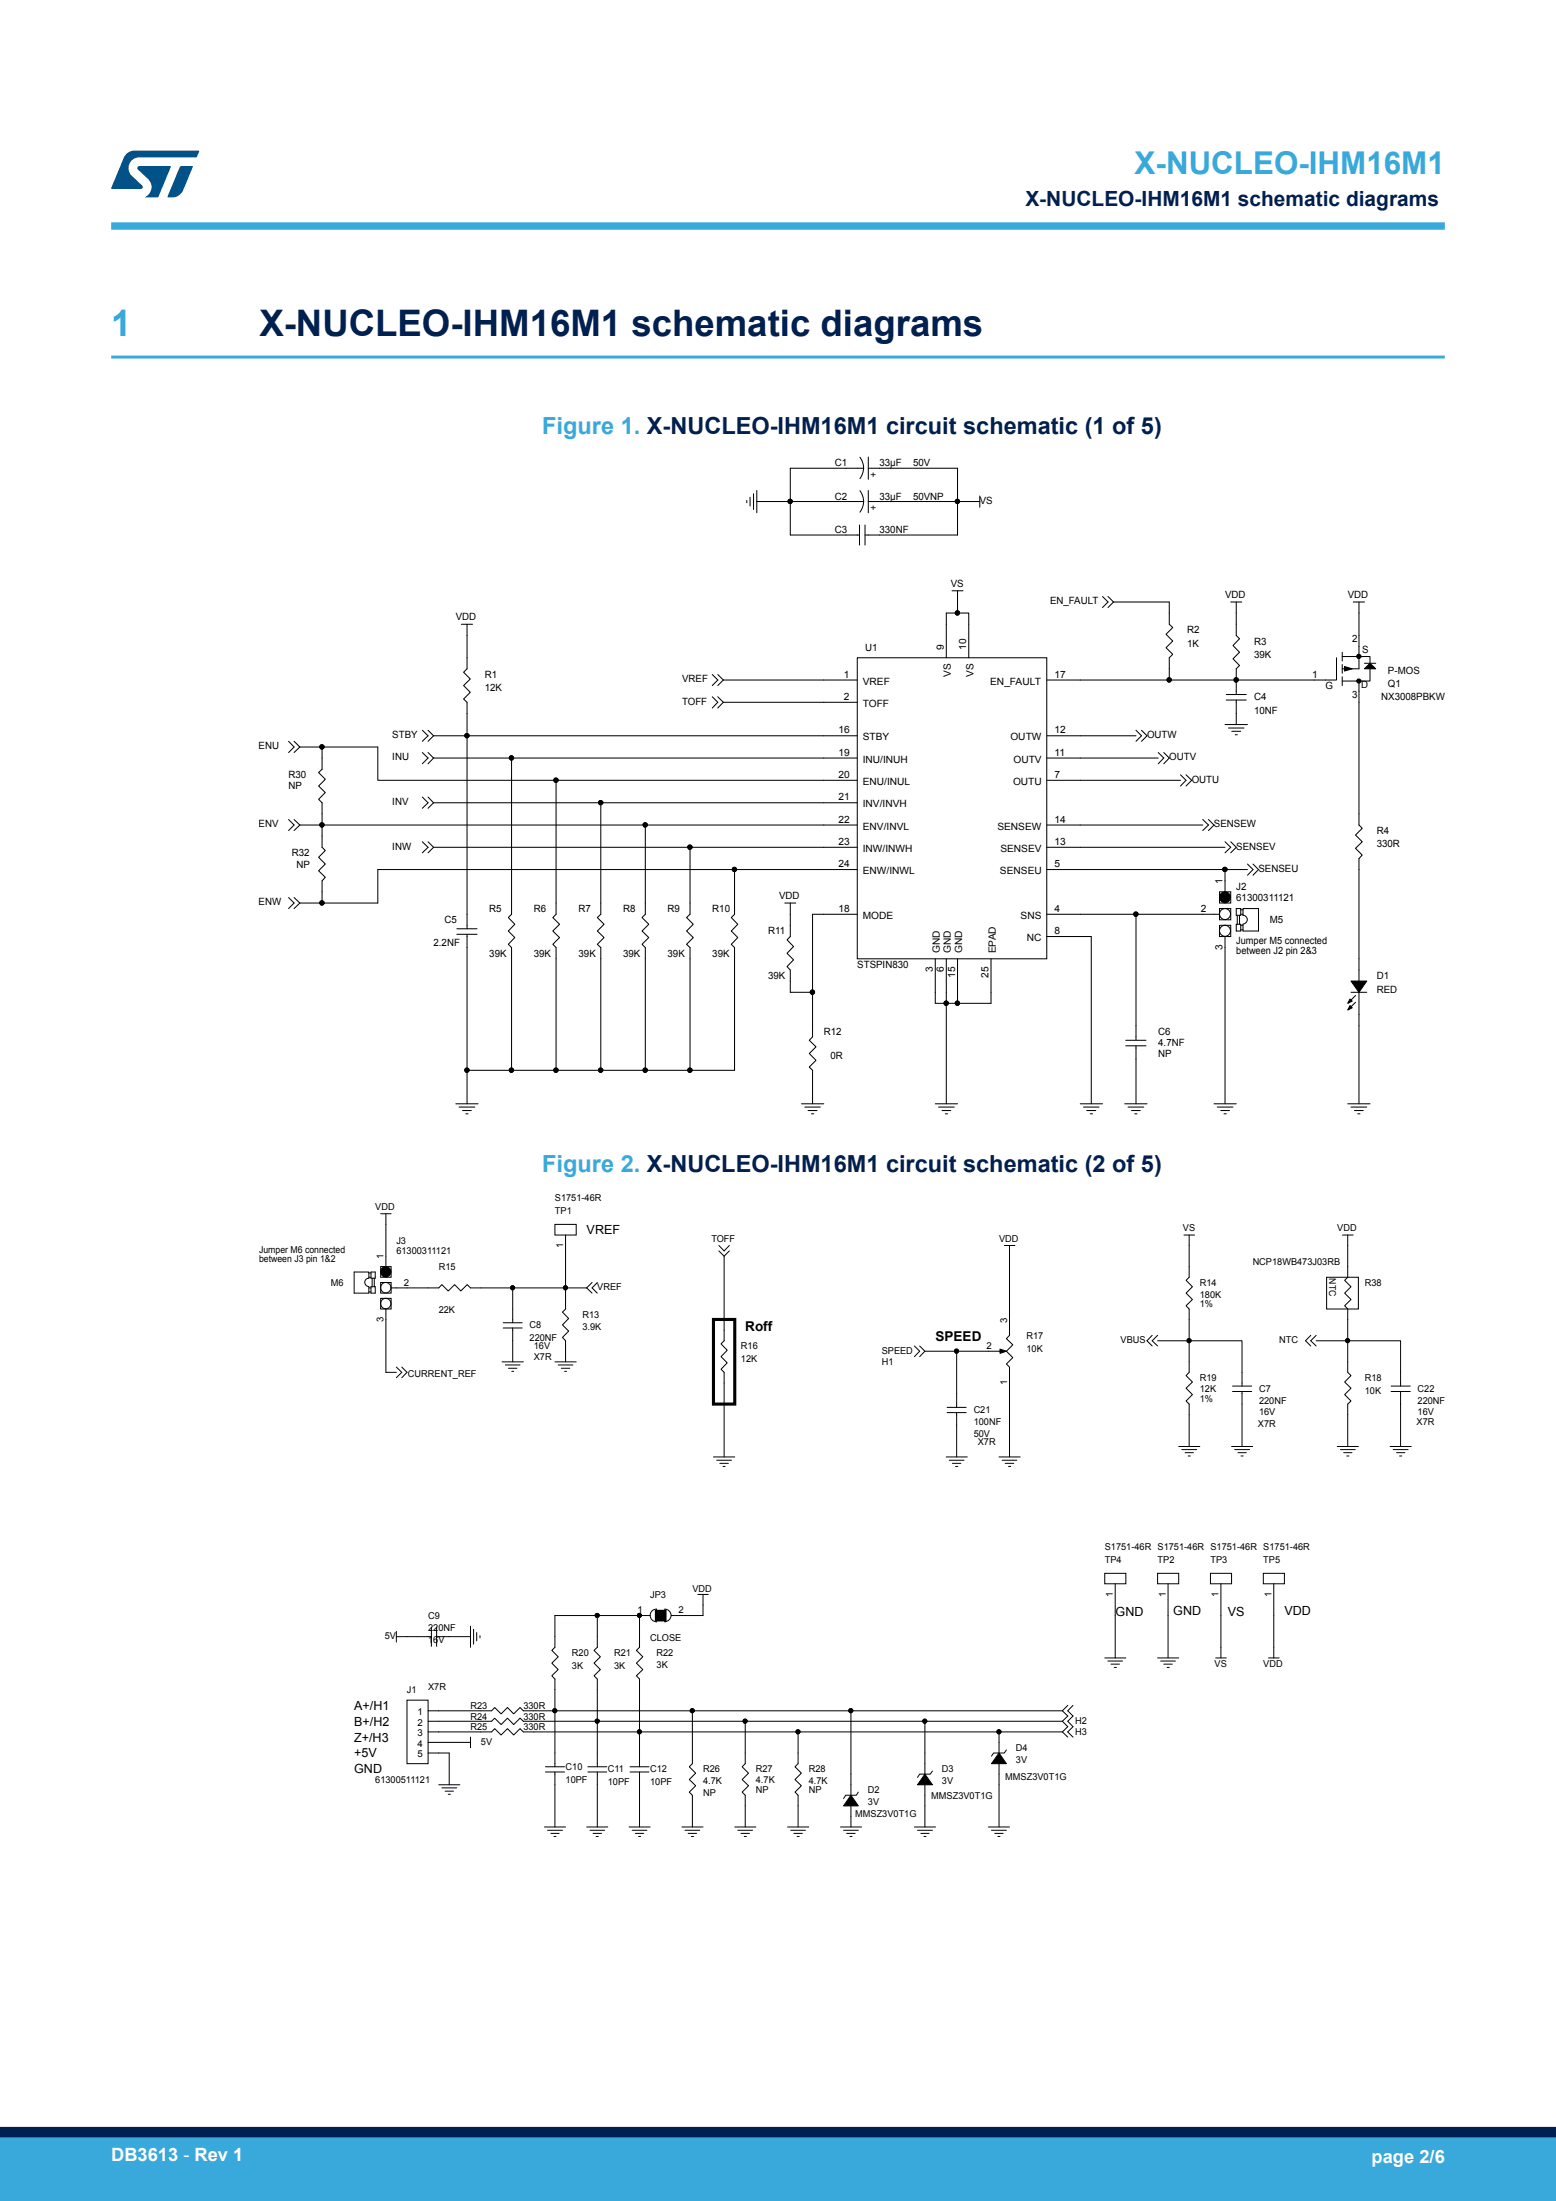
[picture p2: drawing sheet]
<svg xmlns="http://www.w3.org/2000/svg" width="210mm" height="297mm" viewBox="0 0 210 297" stroke-linecap="round" stroke-linejoin="round" font-family="sans-serif">
<path d="M15 48.2h180" fill="none" stroke="#39a9dc" stroke-width=".4"/>
<g fill="none" stroke="#000" stroke-width=".14">
<path d="M100.8 67.5v.3M101.2 67.1v1.2M101.7 66.6v2.2M102.1 67.7h14.5M102.1 66.2v3M116 70.8v2.7M116.1 61.7a2.36 2.36 0 0 1 0 2.9M116.1 66.2a2.36 2.36 0 0 1 0 2.9M116.6 63.2h-9.9v9h9.3M116.7 70.8v2.7M117.2 61.7v3M117.2 66.2v3"/>
<path d="M117.2 63.2h12v9h-12.5M117.2 67.7h15M128.5 79.7h1.5M129.2 79.7v3M132.2 66.9v1.5M57 98.5l.8 .8-.8 .7M57.8 98.5l.7 .8M58.5 99.3h4.5v26M58.5 99.3l-.7 .7M62.3 84.2h1.5M63 84.2v6l-.4 .5 .9 .9-.9 .9 .9 .9-.9 .9 .4 .5v4.5h52.7M96.1 91l.8 .8-.8 .7"/>
<path d="M96.1 94l.8 .8-.8 .7M96.9 91l.7 .8M96.9 94l.7 .8M97.6 91.8l-.7 .7M97.6 94.8l-.7 .7M97.6 91.8h18.1M97.6 94.8h18.1M115.7 88.8h25.6v40.6h-25.6zM129.2 82.7h-1.5v6.1M129.2 82.7h1.5v6.1M141.3 99.3h12M148.8 80.5l.7 .7-.7 .8"/>
<path d="M149.5 80.5l.8 .7M150.3 81.2h7.5v3l.5 .5-.9 .9 .9 .9-.9 .9 .9 .9-.5 .5v3M150.3 81.2l-.8 .8M153.3 98.5l.8 .8-.8 .7M154.1 98.5l.7 .8-.7 .7M165.3 97.8h3.1M165.5 93.7h2.7M165.5 94.5h2.7M165.8 98.2h2.1M166.1 81.2h1.5M166.2 98.7h1.3M166.7 99.1h.3"/>
<path d="M166.8 81.2v4.6l.5 .4-.9 .9 .9 .9-.9 .9 .9 .9-.5 .4v3.5M166.8 94.5v3.3M180.4 88.8v3h-39.1M181.1 88.6h3.8v.9M181.1 88v1.2M181.1 89.7v1.2M181.1 91.3v1.2M181.5 89.9l1 .3-1 .3zM182.6 81.2h1.6M183.4 91.9v19.4l.4 .5-.9 .9 .9 .9-.9 .9 .9 .9-.4 .4v16.6M183.4 81.2v9h-2.3M184.2 89.5h1.5"/>
<path d="M184.9 89.5l.8 .7h-1.5zM184.9 90.2v1.7h-3.8M38.9 100l.8 .8-.8 .7M38.9 110.6l.8 .7-.8 .8M39.7 100l.8 .8M39.7 110.6l.8 .7M40.5 100.8l-.8 .7M40.5 111.3l-.8 .8M40.5 100.8h10.5v4.5h24M40.5 111.3h75.2M43.5 100.8v3l-.5 .4 .9 1-.9 .9 .9 .8-.9 1 .5 .4v6l.4 .5-.9 .9 .9 .9-.9 .9 .9 .9-.4 .5v3M57 101.5l.8 .8-.8 .8"/>
<path d="M57 107.6l.8 .7-.8 .8M57 113.6l.8 .7-.8 .8M57.8 101.5l.7 .8M57.8 107.6l.7 .7M57.8 113.6l.7 .7M58.5 108.3h57.2M58.5 102.3h57.2M58.5 114.3h57.2M58.5 102.3l-.7 .8M58.5 108.3l-.7 .8M58.5 114.3l-.7 .8M69 102.3v21.1l-.4 .4 .9 .9-.9 .9 .9 .9-.9 .9 .4 .5v16.5"/>
<path d="M75 105.3h40.7M75 105.3v18.1l-.4 .4 .9 .9-.9 .9 .9 .9-.9 .9 .4 .5v16.5M81.1 108.3v15.1l-.5 .4 .9 .9-.9 .9 .9 .9-.9 .9 .5 .5v16.5M87.1 111.3v12.1l-.4 .4 .9 .9-.9 .9 .9 .9-.9 .9 .4 .5v16.5M93.1 114.3v9.1l-.4 .4 .9 .9-.9 .9 .9 .9-.9 .9 .4 .5v16.5M99.1 117.3v6.1l-.4 .4 .9 .9-.9 .9 .9 .9-.9 .9 .4 .5v16.5h-36.1M115.7 117.3h-64.7v4.6h-10.5M141.3 117.3h24M141.3 105.3h18M141.3 102.3h15M141.3 114.3h24M141.3 111.3h21"/>
<path d="M156.3 101.5l.8 .8-.8 .8M157.1 101.5l.7 .8-.7 .8M159.3 104.5l.8 .8-.8 .8M160.1 104.5l.7 .8-.7 .8M162.3 110.6l.8 .7-.8 .8M163.1 110.6l.7 .7-.7 .8M165.3 113.6l.8 .7-.8 .8M166.1 113.6l.7 .7-.7 .8M168.4 117.3h-3.1v3M168.4 116.6l.7 .7-.7 .8M169.1 116.6l.8 .7-.8 .8M38.9 121.1l.8 .8-.8 .7"/>
<path d="M39.7 121.1l.8 .8M40.5 121.9l-.8 .7M61.7 125.3h2.7M61.7 126.1h2.7M63 126.1v22.8M105.9 121.9h1.5M106.7 121.9v4.5l-.5 .4 .9 .9-.9 .9 .9 .9-.9 .9 .5 .5v3h3M115.7 123.4h-6v16.5l-.5 .5 .9 .9-.9 .9 .9 .9-.9 .9 .5 .4v4.5M126.2 129.4v6h7.5v-6M127.7 129.4v19.5M129.2 129.4v6M141.3 123.4h23.3"/>
<path d="M141.3 126.4h6v22.5M153.3 123.4v17M164.6 124.9h1.5v1.5h-1.5zM164.6 120.3h1.5v1.6h-1.5zM164.6 122.6h1.5v1.5h-1.5zM165.3 126.4v22.5M166.8 122.6h.7v.9h-.7zM166.8 124.7h.7v.9h-.7zM167 123.5v1.2M167.3 123.5v1.2M167.5 123.4h.3M167.5 125.5h.3"/>
<path d="M167.5 122.8h.3M167.5 124.9h.3M167.8 124.7a.59 .59 0 0 0 .5-.6 .59 .59 0 0 0-.5-.6v-.9h2.1v3h-2.1v-.9M182.2 135.7l.3 .3-.6 .3zM182.2 134.8l.3 .3-.6 .3zM182.3 133.9h2.2M182.3 132.4h2.2l-1.1 1.5zM182.9 134.3l-.9 .9M182.9 135.2l-.9 1M183.4 133.9v15M61.5 148.9h3M62 149.4h2.1"/>
<path d="M62.4 149.9h1.2M62.9 150.3h.3M108.2 148.9h3M108.6 149.4h2.1M109.1 149.9h1.2M109.5 150.3h.3M126.2 148.9h3M126.7 149.4h2.1M127.1 149.9h1.2M127.6 150.3h.3M145.8 148.9h3M146.2 149.4h2.1"/>
<path d="M146.7 149.9h1.2M147.1 150.3h.3M151.8 148.9h3M151.9 140.4h2.8M151.9 141.1h2.8M152.2 149.4h2.2M152.7 149.9h1.2M153.1 150.3h.4M153.3 141.1v7.8M163.8 148.9h3M164.3 149.4h2.1M164.8 149.9h1.1"/>
<path d="M165.2 150.3h.3M181.9 148.9h3M182.3 149.4h2.2M182.8 149.9h1.2M183.2 150.3h.3"/>
<circle cx="106.6" cy="67.7" r=".29"/>
<circle cx="129.2" cy="67.7" r=".29"/>
<circle cx="63" cy="99.3" r=".29"/>
<circle cx="129.2" cy="82.7" r=".29"/>
<circle cx="157.8" cy="91.7" r=".29"/>
<circle cx="166.8" cy="91.7" r=".29"/>
<circle cx="183.4" cy="88.6" r=".29"/>
<circle cx="183.4" cy="91.9" r=".29"/>
<circle cx="43.4" cy="100.8" r=".29"/>
<circle cx="43.4" cy="111.3" r=".29"/>
<circle cx="69" cy="102.3" r=".29"/>
<circle cx="75" cy="105.3" r=".29"/>
<circle cx="81.1" cy="108.3" r=".29"/>
<circle cx="87.1" cy="111.3" r=".29"/>
<circle cx="93.1" cy="114.3" r=".29"/>
<circle cx="99.1" cy="117.3" r=".29"/>
<circle cx="165.3" cy="117.3" r=".29"/>
<circle cx="43.4" cy="121.8" r=".29"/>
<circle cx="109.6" cy="133.9" r=".29"/>
<circle cx="127.7" cy="135.4" r=".29"/>
<circle cx="129.2" cy="135.4" r=".29"/>
<circle cx="153.3" cy="123.4" r=".29"/>
<circle cx="165.3" cy="121.1" r=".74"/>
<circle cx="165.3" cy="125.6" r=".74"/>
<circle cx="165.3" cy="123.3" r=".74"/>
<circle cx="63" cy="144.4" r=".29"/>
<circle cx="69" cy="144.4" r=".29"/>
<circle cx="75" cy="144.4" r=".29"/>
<circle cx="81.1" cy="144.4" r=".29"/>
<circle cx="87.1" cy="144.4" r=".29"/>
<circle cx="93.1" cy="144.4" r=".29"/>
</g>
<g fill="#000">
<path d="M181.5 89.9l1 .3-1 .3zM184.9 89.5l.8 .7h-1.5zM182.2 135.7l.3 .3-.6 .3zM182.2 134.8l.3 .3-.6 .3zM182.3 132.4h2.2l-1.1 1.5zM135 182l.8 .3-.8 .3zM124.8 239.4l1 1.4h-2zM134.8 236.6l1 1.4h-2zM114.8 242.2l1 1.5h-1.9z"/>
<path d="M88.5 217.3h1.4v1.4h-1.4z" fill-rule="evenodd"/>
<circle cx="106.6" cy="67.7" r=".29"/>
<circle cx="129.2" cy="67.7" r=".29"/>
<circle cx="63" cy="99.3" r=".29"/>
<circle cx="129.2" cy="82.7" r=".29"/>
<circle cx="157.8" cy="91.7" r=".29"/>
<circle cx="166.8" cy="91.7" r=".29"/>
<circle cx="183.4" cy="88.6" r=".29"/>
<circle cx="183.4" cy="91.9" r=".29"/>
<circle cx="43.4" cy="100.8" r=".29"/>
<circle cx="43.4" cy="111.3" r=".29"/>
<circle cx="69" cy="102.3" r=".29"/>
<circle cx="75" cy="105.3" r=".29"/>
<circle cx="81.1" cy="108.3" r=".29"/>
<circle cx="87.1" cy="111.3" r=".29"/>
<circle cx="93.1" cy="114.3" r=".29"/>
<circle cx="99.1" cy="117.3" r=".29"/>
<circle cx="165.3" cy="117.3" r=".29"/>
<circle cx="43.4" cy="121.8" r=".29"/>
<circle cx="109.6" cy="133.9" r=".29"/>
<circle cx="127.7" cy="135.4" r=".29"/>
<circle cx="129.2" cy="135.4" r=".29"/>
<circle cx="153.3" cy="123.4" r=".29"/>
<circle cx="165.3" cy="121.1" r=".74"/>
<circle cx="63" cy="144.4" r=".29"/>
<circle cx="69" cy="144.4" r=".29"/>
<circle cx="75" cy="144.4" r=".29"/>
<circle cx="81.1" cy="144.4" r=".29"/>
<circle cx="87.1" cy="144.4" r=".29"/>
<circle cx="93.1" cy="144.4" r=".29"/>
<circle cx="52.1" cy="171.6" r=".7"/>
<circle cx="69.2" cy="173.8" r=".28"/>
<circle cx="76.3" cy="173.8" r=".28"/>
<circle cx="129.1" cy="182.3" r=".28"/>
<circle cx="160.5" cy="180.9" r=".28"/>
<circle cx="181.9" cy="180.9" r=".28"/>
<circle cx="80.6" cy="218" r=".28"/>
<circle cx="86.3" cy="218" r=".28"/>
<circle cx="74.9" cy="230.8" r=".28"/>
<circle cx="80.6" cy="232.2" r=".28"/>
<circle cx="86.3" cy="233.7" r=".28"/>
<circle cx="93.4" cy="230.8" r=".28"/>
<circle cx="100.6" cy="232.2" r=".28"/>
<circle cx="107.7" cy="233.7" r=".28"/>
<circle cx="114.8" cy="230.8" r=".28"/>
<circle cx="124.8" cy="232.2" r=".28"/>
<circle cx="134.8" cy="233.7" r=".28"/>
</g>
<path d="M96.3 178h2.9v11.5h-2.9z" fill="none" stroke="#000" stroke-width=".42"/>
<g fill="none" stroke="#000" stroke-width=".13">
<path d="M49.8 173.6a.56 .56 0 0 1-.6-.6 .56 .56 0 0 1 .6-.5v-.9h-2v2.9h2v-.9M49.8 173.8h.3M49.8 174.3h.3M49.8 171.8h.3M49.8 172.4h.3M50.1 173.6h.5v.9h-.5zM50.1 171.6h.5v.9h-.5zM50.2 172.5v1.1M50.5 172.5v1.1M51.4 163.8h1.4M51.4 175.2h1.4v1.4h-1.4zM51.4 170.9h1.4v1.5h-1.4z"/>
<path d="M51.4 173.1h1.4v1.4h-1.4zM52.1 163.8v7.1M52.1 176.6v8.6h1.4M52.8 173.8h6.4l.4-.5 .9 .9 .9-.9 .8 .9 .9-.9 .4 .5h15.7M67.9 178.5h2.6M67.9 179.2h2.6M69.2 173.8v4.7M69.2 179.2v4.6M74.9 165.2h2.9v1.5h-2.9zM76.3 166.7v9.9l-.4 .5 .8 .8-.8 .9 .8 .8-.8 .9 .4 .4v2.9M79.2 173.8l.7 .7M79.9 173.1l-.7 .7"/>
<path d="M80.6 173.1l-.7 .7 .7 .7M97 168.8l.7 .7M97 168.1l.7 .7 .7-.7M97.7 169.5v11.4l-.4 .4 .8 .9-.8 .9 .8 .8-.8 .9 .4 .4v11.4M98.4 168.8l-.7 .7M135.5 168.1h1.5M136.2 168.1v12.1l-.4 .4 .9 .9-.9 .8 .9 .9-.9 .9 .4 .4v12.1M159.8 166.7h1.4M160.5 166.7v5.7l-.4 .4 .8 .8-.8 .9 .8 .9-.8 .8 .4 .4v4.3h7.1v6.1M179 172.4h4.3v4.2h-4.3zM181.2 166.7h1.4M181.9 166.7v5.7l-.4 .4 .8 .8-.8 .9 .8 .9-.8 .8 .4 .4v4.3h7.1v6.1"/>
<path d="M53.5 184.5l.7 .7-.7 .7M54.2 184.5l.7 .7-.7 .7M67.8 183.8h2.8M68.2 184.2h2M68.6 184.6h1.2M69.1 185h.2M74.9 183.8h2.9M75.3 184.2h2M75.8 184.6h1.1M76.2 185h.3M96.3 196.6h2.9M96.7 197h2"/>
<path d="M97.2 197.5h1.1M97.6 197.9h.3M123.4 181.6l.7 .7-.7 .8M124.1 181.6l.7 .7M124.8 182.3l-.7 .8M124.8 182.3h4.3M127.7 196.6h2.8M127.8 189.9h2.6M127.8 190.6h2.6M128.1 197h2M128.5 197.5h1.2M129 197.9h.3"/>
<path d="M129.1 190.6v6M134.8 196.6h2.9M135 182l.8 .3-.8 .3zM135.1 182.3h-6v7.6M135.3 197h1.9M135.7 197.5h1.1M136.1 197.9h.3M155.5 180.2l-.7 .7 .7 .7M156.2 180.9h4.3v4.3l-.4 .4 .8 .9-.8 .8 .8 .9-.8 .8 .4 .5v5.7M156.2 180.2l-.7 .7 .7 .7M159.1 195.2h2.8M159.5 195.6h2"/>
<path d="M159.9 196h1.2M160.4 196.5h.2M166.2 195.2h2.9M166.3 187h2.6M166.3 187.8h2.6M166.6 195.6h2M167.1 196h1.1M167.5 196.5h.3M167.6 187.8v7.4M176.9 180.2l-.7 .7 .7 .7M177.6 180.2l-.7 .7 .7 .7M177.6 180.9h4.3v4.3l.4 .4-.8 .9 .8 .8-.8 .9 .8 .8-.4 .5v5.7"/>
<path d="M180.5 195.2h2.8M180.9 195.6h2M181.3 196h1.2M181.8 196.5h.2M187.6 195.2h2.9M187.7 187h2.6M187.7 187.8h2.6M188 195.6h2M188.5 196h1.1M188.9 196.5h.3M189 187.8v7.4M58.2 219.6v2.6"/>
<path d="M58.9 219.6v2.6M63.5 219.4v2.9M63.9 219.9v2M80.6 218v4.3l-.4 .4 .8 .9-.8 .8 .8 .9-.8 .8 .4 .5v11.8M86.3 218v4.3l-.4 .4 .9 .9-.9 .8 .9 .9-.9 .8 .4 .5v11.8M87.7 218h-12.8v4.3l-.4 .4 .8 .9-.8 .8 .8 .9-.8 .8 .4 .5v11.8M88.5 217.3h1.4v1.4h-1.4zM88.6 218.8a.85 .85 0 0 1-.9-.8 .85 .85 0 0 1 .9-.9v1.8M89.7 218.8a.85 .85 0 0 0 .9-.8 .85 .85 0 0 0-.9-.9v1.8M94.2 215.2h1.4M94.9 215.2v2.8h-4.3M149.1 212.3h2.8v1.4h-2.8z"/>
<path d="M150.5 213.7v10M156.2 212.3h2.9v1.4h-2.9zM157.6 213.7v10M163.4 212.3h2.8v1.4h-2.8zM164.8 213.7v10M170.5 212.3h2.8v1.4h-2.8zM171.9 213.7v10M53.5 220.8h4.7M53.5 220.1v1.5M54.9 229.4h2.9v8.6h-2.9zM57.8 230.9h8.5l.5-.5 .8 .9 .9-.9 .8 .9 .9-.9 .4 .5h44.2M57.8 232.3h8.5l.5-.5 .8 .9 .9-.9 .8 .9 .9-.9 .4 .5h72.8"/>
<path d="M57.8 233.7h8.5l.5-.4 .8 .8 .9-.8 .8 .8 .9-.8 .4 .4h72.8M57.8 235.1h5.7M57.8 236.6h2.8v4.2M58.9 220.8h4.6M63.5 234.4v1.4M64.3 220.3v1.1M64.8 220.7v.3M73.6 238.4h2.6M73.6 239.1h2.6M74.9 239.1v7.4M79.3 238.4h2.6M79.3 239.1h2.6"/>
<path d="M80.6 239.1v7.4M85 238.4h2.6M85 239.1h2.6M86.3 239.1v7.4M93.4 230.9v7.1l-.4 .4 .9 .9-.9 .8 .9 .9-.9 .8 .4 .4v4.3M100.6 232.3v5.7l-.4 .4 .8 .9-.8 .8 .8 .9-.8 .8 .4 .4v4.3M107.7 233.7v4.3l-.4 .4 .9 .9-.9 .8 .9 .9-.9 .8 .4 .4v4.3M124.8 239.4l1 1.4h-2zM124.8 232.3v7.1M125.8 239l-.2 .4h-1.5l-.3 .4M134.8 236.6l1 1.4h-2zM134.8 233.7v2.9"/>
<path d="M134.8 238v8.5M135.8 236.1l-.3 .5h-1.4l-.3 .4M143.4 230.9l.7 .7-.7 .7M143.4 232.3l.7 .7-.7 .7M143.4 233.7l.7 .7M143.4 230.9h-28.6v11.3M144.1 230.1l-.7 .8M144.8 230.1l-.7 .8 .7 .7-.7 .7 .7 .7-.7 .7 .7 .7M149.1 223.7h2.8M149.5 224.1h2M149.9 224.6h1.2M150.4 225h.3"/>
<path d="M156.2 223.7h2.9M156.7 224.1h1.9M157.1 224.6h1.1M157.5 225h.3M164.1 223.7h1.4M171.2 223.7h1.4M59.2 240.8h2.9M59.6 241.3h2M60.1 241.7h1.1M60.5 242.1h.3M73.5 246.5h2.8M73.9 247h2"/>
<path d="M74.3 247.4h1.2M74.8 247.8h.2M79.2 246.5h2.8M79.6 247h2M80 247.4h1.2M80.5 247.8h.2M84.9 246.5h2.8M85.3 247h2M85.7 247.4h1.2M86.2 247.8h.3M92 246.5h2.9M92.5 247h1.9"/>
<path d="M92.9 247.4h1.1M93.3 247.8h.3M99.2 246.5h2.8M99.6 247h2M100 247.4h1.2M100.4 247.8h.3M106.3 246.5h2.8M106.7 247h2M107.1 247.4h1.2M107.6 247.8h.3M113.4 246.5h2.9M113.9 247h1.9"/>
<path d="M114.3 247.4h1.1M114.7 247.8h.3M114.8 242.2l1 1.5h-1.9zM114.8 243.7v2.8M115.8 241.8l-.2 .4h-1.5l-.2 .5M123.4 246.5h2.9M123.8 247h2M124.3 247.4h1.1M124.7 247.8h.3M124.8 240.8v5.7M133.4 246.5h2.8M133.8 247h2"/>
<path d="M134.3 247.4h1.1M134.7 247.8h.3"/>
<circle cx="52.1" cy="173.8" r=".7"/>
<circle cx="52.1" cy="171.6" r=".7"/>
<circle cx="52.1" cy="175.9" r=".7"/>
<circle cx="69.2" cy="173.8" r=".28"/>
<circle cx="76.3" cy="173.8" r=".28"/>
<circle cx="129.1" cy="182.3" r=".28"/>
<circle cx="160.5" cy="180.9" r=".28"/>
<circle cx="181.9" cy="180.9" r=".28"/>
<circle cx="80.6" cy="218" r=".28"/>
<circle cx="86.3" cy="218" r=".28"/>
<circle cx="74.9" cy="230.8" r=".28"/>
<circle cx="80.6" cy="232.2" r=".28"/>
<circle cx="86.3" cy="233.7" r=".28"/>
<circle cx="93.4" cy="230.8" r=".28"/>
<circle cx="100.6" cy="232.2" r=".28"/>
<circle cx="107.7" cy="233.7" r=".28"/>
<circle cx="114.8" cy="230.8" r=".28"/>
<circle cx="124.8" cy="232.2" r=".28"/>
<circle cx="134.8" cy="233.7" r=".28"/>
</g>
<path d="M15 30.5h180" fill="none" stroke="#39a9dc" stroke-width="1"/>
<g fill="#005288">
<path d="M17.1 20.7l.7-.3 .4-.1h8.6l.1 .1-.4 .8h-7.6a1.45 1.45 0 0 0-1.4 .9 1.45 1.45 0 0 0 .2 1.6l1.5 1.3 .1 .2-.1 .2-.2 .1h-4l1.7-4.2z"/>
<path d="M24.3 22.4h1.6l.1 .1-1.3 3.2a1.6 1.6 0 0 1-1.5 .9h-.5l-.1-.1z"/>
<path d="M18.6 22.5l.2-.1h4.2l.1 .1-1.8 4.1h-1.7a1.54 1.54 0 0 0 .4-2.4l-1.4-1.3-.1-.2z"/>
</g>
<g fill="#39a9dc">
<path d="M0 288.4h210v8.6h-210z" fill-rule="evenodd"/>
<path d="M-.1 288.4h210.2v4.4h-210.2z" fill-rule="evenodd"/>
</g>
<path d="M0 287.7h210" fill="none" stroke="#002052" stroke-width="1.4"/>
<text font-size="4.9" fill="#39a9dc" x="15" y="45.4">1</text>
<text font-size="4.9" fill="#002052" x="35" y="45.4">X-NUCLEO-IHM16M1 schematic diagrams</text>
<text font-size="4.2" fill="#39a9dc" x="153.1" y="23.5">X-NUCLEO-IHM16M1</text>
<g font-size="3.2" fill="#39a9dc">
<text x="73.2" y="58.6">Figure 1. X-NUCLEO-IHM16M1 circuit schematic (1 of 5)</text>
<text x="73.2" y="158.2">Figure 2. X-NUCLEO-IHM16M1 circuit schematic (2 of 5)</text>
</g>
<text font-size="2.8" fill="#002052" x="138.4" y="27.9">X-NUCLEO-IHM16M1 schematic diagrams</text>
<g font-size="2.5" fill="#fff">
<text x="15" y="291.6">DB3613 - Rev 1</text>
<text x="185.1" y="291.9">page 2/6</text>
</g>
<g font-size="1.8">
<text x="100.6" y="179.6">Roff</text>
<text x="126.3" y="181">SPEED</text>
</g>
<g font-size="1.7">
<text x="79.2" y="166.6">VREF</text>
<text x="150.6" y="218.1">GND</text>
<text x="158.3" y="217.9">GND</text>
<text x="165.7" y="218.1">VS</text>
<text x="173.3" y="217.9">VDD</text>
<text x="47.8" y="230.8">A+/H1</text>
<text x="47.8" y="232.9">B+/H2</text>
<text x="47.8" y="235">Z+/H3</text>
<text x="47.8" y="237.1">+5V</text>
<text x="47.8" y="239.3">GND</text>
</g>
<g font-size="1.4">
<text x="112.7" y="62.9">C1</text>
<text x="117.4" y="63.6" transform="rotate(90 117.4 63.6)">+</text>
<text x="118.7" y="62.9">33µF</text>
<text x="123.2" y="62.9">50V</text>
<text x="112.7" y="71.9">C3</text>
<text x="112.7" y="67.4">C2</text>
<text x="117.4" y="68.1" transform="rotate(90 117.4 68.1)">+</text>
<text x="118.7" y="71.9">330NF</text>
<text x="118.7" y="67.4">33µF</text>
<text x="123.2" y="67.4">50VNP</text>
<text x="132.2" y="68">VS</text>
<text x="61.5" y="83.7">VDD</text>
<text x="128.3" y="79.2">VS</text>
<text x="141.7" y="81.6">EN_FAULT</text>
<text x="165.3" y="80.7">VDD</text>
<text x="181.9" y="80.7">VDD</text>
<text x="116.7" y="87.9">U1</text>
<text x="127.4" y="87.7" transform="rotate(-90 127.4 87.7)">9</text>
<text x="130.4" y="87.7" transform="rotate(-90 130.4 87.7)">10</text>
<text x="160.2" y="85.5">R2</text>
<text x="160.2" y="87.3">1K</text>
<text x="169.2" y="88.8">39K</text>
<text x="169.2" y="87">R3</text>
<text x="182.5" y="86.7">2</text>
<text x="183.8" y="88.2">S</text>
<text x="65.4" y="93.3">12K</text>
<text x="65.4" y="91.5">R1</text>
<text x="92.1" y="95.1">TOFF</text>
<text x="92.1" y="92.1">VREF</text>
<text x="113.9" y="91.4">1</text>
<text x="113.9" y="94.4">2</text>
<text x="116.4" y="92.4">VREF</text>
<text x="116.4" y="95.4">TOFF</text>
<text x="128.3" y="91.3" transform="rotate(-90 128.3 91.3)">VS</text>
<text x="131.4" y="91.3" transform="rotate(-90 131.4 91.3)">VS</text>
<text x="133.6" y="92.4">EN_FAULT</text>
<text x="142.3" y="91.4">17</text>
<text x="169.2" y="94.5">C4</text>
<text x="177.1" y="91.4">1</text>
<text x="178.9" y="93">G</text>
<text x="182.5" y="94.2">3</text>
<text x="183.7" y="92.9">D</text>
<text x="186.4" y="94.5">NX3008PBKW</text>
<text x="187.3" y="92.7">Q1</text>
<text x="187.3" y="90.9">P-MOS</text>
<text x="34.9" y="101.1">ENU</text>
<text x="52.9" y="99.6">STBY</text>
<text x="113.2" y="102">19</text>
<text x="113.2" y="99">16</text>
<text x="116.4" y="99.9">STBY</text>
<text x="136.4" y="99.9">OUTW</text>
<text x="142.3" y="99">12</text>
<text x="142.3" y="102">11</text>
<text x="154.8" y="99.6">OUTW</text>
<text x="169.2" y="96.3">10NF</text>
<text x="38.9" y="105">R30</text>
<text x="38.9" y="106.5">NP</text>
<text x="52.9" y="102.6">INU</text>
<text x="113.2" y="105">20</text>
<text x="113.2" y="108">21</text>
<text x="116.4" y="102.9">INU/INUH</text>
<text x="116.4" y="105.9">ENU/INUL</text>
<text x="136.7" y="105.9">OUTU</text>
<text x="136.8" y="102.9">OUTV</text>
<text x="142.3" y="105">7</text>
<text x="157.8" y="102.6">OUTV</text>
<text x="160.8" y="105.7">OUTU</text>
<text x="34.9" y="111.7">ENV</text>
<text x="52.9" y="108.7">INV</text>
<text x="113.2" y="111">22</text>
<text x="116.4" y="109">INV/INVH</text>
<text x="116.4" y="112">ENV/INVL</text>
<text x="134.6" y="112">SENSEW</text>
<text x="142.3" y="111">14</text>
<text x="163.8" y="111.7">SENSEW</text>
<text x="185.8" y="112.6">R4</text>
<text x="39.4" y="115.6">R32</text>
<text x="40" y="117.1">NP</text>
<text x="52.9" y="114.7">INW</text>
<text x="113.2" y="114">23</text>
<text x="113.2" y="117">24</text>
<text x="116.4" y="118">ENW/INWL</text>
<text x="116.4" y="115">INW/INWH</text>
<text x="135" y="118">SENSEU</text>
<text x="135" y="115">SENSEV</text>
<text x="142.3" y="114">13</text>
<text x="142.3" y="117">5</text>
<text x="165" y="119.3" transform="rotate(-90 165 119.3)">1</text>
<text x="166.8" y="114.7">SENSEV</text>
<text x="169.8" y="117.7">SENSEU</text>
<text x="185.8" y="114.4">330R</text>
<text x="34.9" y="122.2">ENW</text>
<text x="60" y="124.6">C5</text>
<text x="66" y="123.1">R5</text>
<text x="72" y="123.1">R6</text>
<text x="78.1" y="123.1">R7</text>
<text x="84.1" y="123.1">R8</text>
<text x="90.1" y="123.1">R9</text>
<text x="96.1" y="123.1">R10</text>
<text x="105.1" y="121.3">VDD</text>
<text x="113.2" y="123">18</text>
<text x="116.4" y="124">MODE</text>
<text x="137.7" y="124">SNS</text>
<text x="142.3" y="123">4</text>
<text x="162.1" y="123">2</text>
<text x="166.8" y="120.1">J2</text>
<text x="166.8" y="121.6">61300311121</text>
<text x="171.4" y="124.6">M5</text>
<text x="58.5" y="127.6">2.2NF</text>
<text x="66" y="129.1">39K</text>
<text x="72" y="129.1">39K</text>
<text x="78.1" y="129.1">39K</text>
<text x="84.1" y="129.1">39K</text>
<text x="90.1" y="129.1">39K</text>
<text x="96.1" y="129.1">39K</text>
<text x="103.7" y="126.1">R11</text>
<text x="115.7" y="130.6">STSPIN830</text>
<text x="125.9" y="131.2" transform="rotate(-90 125.9 131.2)">3</text>
<text x="126.9" y="128.6" transform="rotate(-90 126.9 128.6)">GND</text>
<text x="127.4" y="131.2" transform="rotate(-90 127.4 131.2)">6</text>
<text x="128.3" y="128.6" transform="rotate(-90 128.3 128.6)">GND</text>
<text x="128.9" y="132" transform="rotate(-90 128.9 132)">15</text>
<text x="129.9" y="128.6" transform="rotate(-90 129.9 128.6)">GND</text>
<text x="133.4" y="132" transform="rotate(-90 133.4 132)">25</text>
<text x="134.4" y="128.6" transform="rotate(-90 134.4 128.6)">EPAD</text>
<text x="138.6" y="127">NC</text>
<text x="142.3" y="126">8</text>
<text x="165" y="128.2" transform="rotate(-90 165 128.2)">3</text>
<text x="166.8" y="127.4">Jumper M5 connected</text>
<text x="166.8" y="128.8">between J2 pin 2&amp;3</text>
<text x="103.7" y="132.1">39K</text>
<text x="185.8" y="133.9">RED</text>
<text x="185.8" y="132.1">D1</text>
<text x="111.2" y="139.7">R12</text>
<text x="112.1" y="143">0R</text>
<text x="156.3" y="139.7">C6</text>
<text x="156.3" y="141.1">4.7NF</text>
<text x="156.3" y="142.7">NP</text>
</g>
<g font-size="1.3">
<text x="50.6" y="163.3">VDD</text>
<text x="53.5" y="167.8">J3</text>
<text x="74.9" y="163.8">TP1</text>
<text x="74.9" y="162.1">S1751-46R</text>
<text x="96" y="167.5">TOFF</text>
<text x="134.8" y="167.5">VDD</text>
<text x="159.7" y="166.1">VS</text>
<text x="180.5" y="166.1">VDD</text>
<text x="35" y="169.1">Jumper M6 connected</text>
<text x="35" y="170.3">between J3 pin 1&amp;2</text>
<text x="44.7" y="173.5">M6</text>
<text x="51.8" y="169.9" transform="rotate(-90 51.8 169.9)">1</text>
<text x="53.5" y="169.2">61300311121</text>
<text x="54.5" y="173.5">2</text>
<text x="59.2" y="171.4">R15</text>
<text x="76" y="168.4" transform="rotate(-90 76 168.4)">1</text>
<text x="161.9" y="173.5">R14</text>
<text x="169.1" y="170.7">NCP18WB473J03RB</text>
<text x="179.4" y="172.5" transform="rotate(90 179.4 172.5)">NTC</text>
<text x="184.2" y="173.5">R38</text>
<text x="51.8" y="178.4" transform="rotate(-90 51.8 178.4)">3</text>
<text x="59.2" y="177.2">22K</text>
<text x="71.5" y="179.2">C8</text>
<text x="78.6" y="177.8">R13</text>
<text x="78.6" y="179.5">3.9K</text>
<text x="80.6" y="174.1">VREF</text>
<text x="135.9" y="178.5" transform="rotate(-90 135.9 178.5)">3</text>
<text x="161.9" y="175.1">180K</text>
<text x="161.9" y="176.4">1%</text>
<text x="55.1" y="185.8">CURRENT_REF</text>
<text x="71.5" y="180.9">220NF</text>
<text x="72" y="182.1">16V</text>
<text x="72" y="183.5">X7R</text>
<text x="100" y="182.1">R16</text>
<text x="100" y="183.8">12K</text>
<text x="119" y="182.6">SPEED</text>
<text x="119" y="184.2">H1</text>
<text x="133.1" y="182">2</text>
<text x="138.5" y="180.7">R17</text>
<text x="138.5" y="182.4">10K</text>
<text x="151.2" y="181.2">VBUS</text>
<text x="172.6" y="181.2">NTC</text>
<text x="131.4" y="190.6">C21</text>
<text x="135.9" y="186.9" transform="rotate(-90 135.9 186.9)">1</text>
<text x="161.9" y="186.4">R19</text>
<text x="161.9" y="187.8">12K</text>
<text x="161.9" y="189.2">1%</text>
<text x="169.9" y="187.8">C7</text>
<text x="169.9" y="189.4">220NF</text>
<text x="169.9" y="191">16V</text>
<text x="184.2" y="186.4">R18</text>
<text x="184.2" y="188.1">10K</text>
<text x="191.3" y="187.8">C22</text>
<text x="191.3" y="189.4">220NF</text>
<text x="191.3" y="191">16V</text>
<text x="131.4" y="192.2">100NF</text>
<text x="131.4" y="193.8">50V</text>
<text x="132" y="194.9">X7R</text>
<text x="169.8" y="192.6">X7R</text>
<text x="191.2" y="192.3">X7R</text>
<text x="149.1" y="209.2">S1751-46R S1751-46R S1751-46R S1751-46R</text>
<text x="87.7" y="215.6">JP3</text>
<text x="93.4" y="214.9">VDD</text>
<text x="149.1" y="210.9">TP4</text>
<text x="150.2" y="215.4" transform="rotate(-90 150.2 215.4)">1</text>
<text x="156.2" y="210.9">TP2</text>
<text x="157.3" y="215.4" transform="rotate(-90 157.3 215.4)">1</text>
<text x="163.4" y="210.9">TP3</text>
<text x="164.5" y="215.4" transform="rotate(-90 164.5 215.4)">1</text>
<text x="170.5" y="210.9">TP5</text>
<text x="171.6" y="215.4" transform="rotate(-90 171.6 215.4)">1</text>
<text x="51.9" y="221.2">5V</text>
<text x="57.8" y="218.5">C9</text>
<text x="57.8" y="220.1">220NF</text>
<text x="57.8" y="221.7">16V</text>
<text x="86" y="217.7">1</text>
<text x="87.7" y="221.5">CLOSE</text>
<text x="91.6" y="217.7">2</text>
<text x="77.2" y="223.5">R20</text>
<text x="77.2" y="225.2">3K</text>
<text x="82.9" y="223.5">R21</text>
<text x="82.9" y="225.2">3K</text>
<text x="88.6" y="223.5">R22</text>
<text x="88.6" y="225.1">3K</text>
<text x="163.9" y="224.9">VS</text>
<text x="170.5" y="224.9">VDD</text>
<text x="54.9" y="228.5">J1</text>
<text x="56.4" y="231.5">1</text>
<text x="56.4" y="232.9">2</text>
<text x="57.8" y="228">X7R</text>
<text x="63.5" y="233.4">R25</text>
<text x="63.5" y="230.6">R23</text>
<text x="63.5" y="232">R24</text>
<text x="70.6" y="233.4">330R</text>
<text x="70.6" y="230.6">330R</text>
<text x="70.6" y="232">330R</text>
<text x="145.1" y="232.6">H2</text>
<text x="56.4" y="234.3">3</text>
<text x="56.4" y="235.7">4</text>
<text x="56.4" y="237.2">5</text>
<text x="64.9" y="235.5">5V</text>
<text x="76.3" y="238.9">C10</text>
<text x="82" y="239.2">C11</text>
<text x="87.7" y="239.2">C12</text>
<text x="94.9" y="239.2">R26</text>
<text x="102" y="239.2">R27</text>
<text x="109.1" y="239.2">R28</text>
<text x="127.1" y="239.2">D3</text>
<text x="137.1" y="236.3">D4</text>
<text x="137.1" y="237.9">3V</text>
<text x="145.1" y="234.2">H3</text>
<text x="50.6" y="240.6">61300511121</text>
<text x="76.3" y="240.6">10PF</text>
<text x="82" y="240.9">10PF</text>
<text x="87.7" y="240.9">10PF</text>
<text x="94.9" y="240.8">4.7K</text>
<text x="94.9" y="242.4">NP</text>
<text x="102" y="240.6">4.7K</text>
<text x="102" y="242">NP</text>
<text x="109.1" y="240.8">4.7K</text>
<text x="109.1" y="242">NP</text>
<text x="115.4" y="245.1">MMSZ3V0T1G</text>
<text x="117.1" y="242">D2</text>
<text x="117.1" y="243.6">3V</text>
<text x="125.7" y="242.7">MMSZ3V0T1G</text>
<text x="127.1" y="240.8">3V</text>
<text x="135.7" y="240.2">MMSZ3V0T1G</text>
</g>
</svg>
